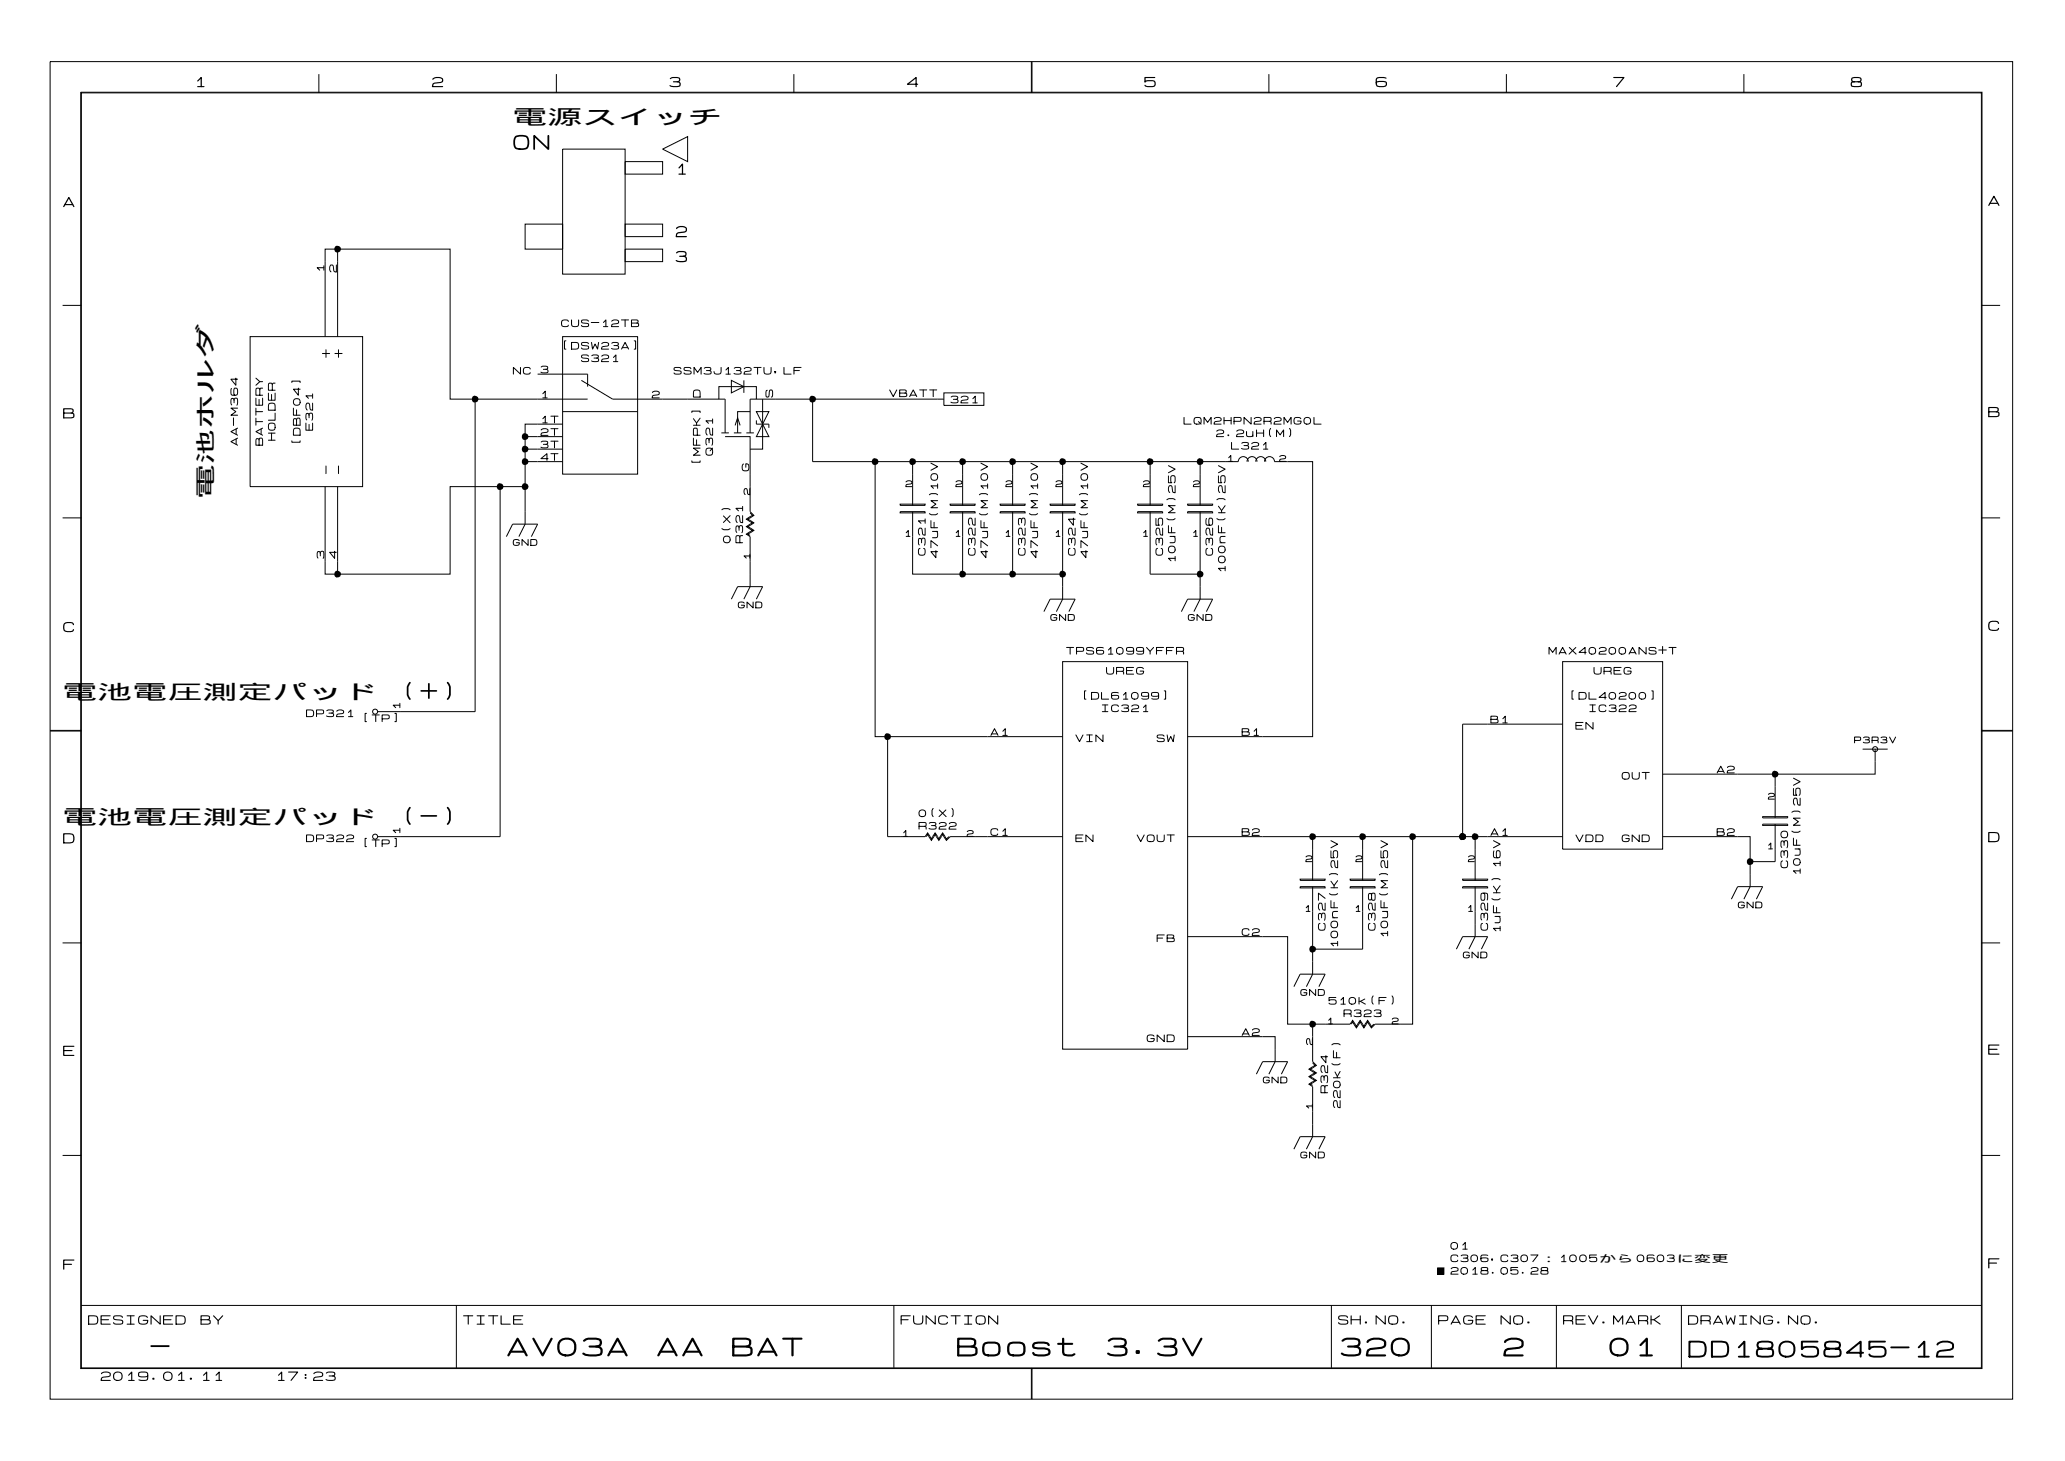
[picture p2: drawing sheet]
<svg xmlns="http://www.w3.org/2000/svg" width="297mm" height="210mm" viewBox="0 0 297 210" stroke-linecap="round" stroke-linejoin="round" font-family="sans-serif">
<g fill="none" stroke="#000" stroke-width=".14">
<path d="M7.2 8.9h282v192.1h-282zM11.6 13.3h273.2v183.3h-273.2zM11.7 13.3h273v183.2h-273zM45.8 10.6v2.7M79.9 10.6v2.7M114.1 10.6v2.7M148.2 8.9v4.4M148.3 8.9v4.4M182.3 10.6v2.7M216.4 10.6v2.7M250.6 10.6v2.7M48.5 35.8v12.6"/>
<path d="M75.4 32.2h5.4v3.6h-5.4zM80.8 21.4h9v18h-9zM89.8 23.2h5.4v1.8h-5.4zM89.8 32.2h5.4v1.8h-5.4zM89.8 35.8h5.4v1.8h-5.4zM95.2 21.4l3.6-1.8v3.6zM9 43.9h2.7M35.9 48.4h16.2v21.5h-16.2zM46.7 48.4v-12.6h18v21.5h19.7M68.3 57.3v44.9h-14M77.2 53.8h7.2v1.7M80.8 48.4h10.8v19.7h-10.8z"/>
<path d="M80.8 59.1h10.8M83.5 54.6l4.5 2.7h16.2v4.9M103.3 57.3v-1.8h5.4v1.8M105.1 54.6l1.8 .9-1.8 .9zM106.9 54.6v1.8M107.8 59.1h-1.8v3.1M108.7 59.1h1.8l-.9 1.8zM109.6 57.3v7.2h-1.8M116.8 57.3h17.9M134.7 57.3h.9M135.6 56.4h5.8v1.8h-5.8zM284.7 43.9h2.7"/>
<path d="M9 74.4h2.7M46.7 69.9v12.6h18v-12.6h7.2M48.5 69.9v12.6M71.9 69.9v50.3h-17.6M71.9 69.9h3.5M72.8 77.1l.8-1.8h3.6l-.9 1.8M75.4 66.3h5.4M75.4 62.7h5.4M75.4 64.5h5.4M75.4 73.5v1.8l-.9 1.8M80.8 60.9h-5.4v12.6M103.6 62.2h1.1"/>
<path d="M104.2 62.7h3.6v10.8l.5 .5-.9 .6 .9 .5-.9 .6 .9 .5-.9 .5 .4 .2M105.4 62.2h1.1M105.6 61.1l.4-1.1 .3 1.1M107.2 62.2h1.1M107.8 62.2v-4.9h9v9h8.9M107.8 73.7l.3 .3-.9 .6 .9 .5-.9 .6 .9 .5-.9 .5 .6 .4v7.2l-.9 1.8M108.7 60.4v.5h1.8v.6M109.6 60.9l.9 1.8h-1.8zM129.3 73.5h3.6v.2h-3.6zM129.3 72.4h3.6v.2h-3.6zM131.1 66.3v1.8M131.1 77.1v5.4h14.4"/>
<path d="M131.1 68.1v4.5M131.1 73.5v3.6M136.5 73.5h3.6v.2h-3.6zM136.5 72.4h3.6v.2h-3.6zM138.3 66.3v1.8M138.3 77.1v5.4M138.3 68.1v4.5M138.3 73.5v3.6M143.7 73.5h3.6v.2h-3.6zM143.7 72.4h3.6v.2h-3.6zM145.5 66.3v6.3M145.5 73.5v9"/>
<path d="M150.9 73.5h3.6v.2h-3.6zM150.9 72.4h3.6v.2h-3.6zM152.7 66.3v6.3M152.7 73.5v12.6l-.9 1.8M163.4 73.5h3.6v.2h-3.6zM163.4 72.4h3.6v.2h-3.6zM165.2 66.3v6.3M165.2 73.5v9h7.2M170.6 73.5h3.6v.2h-3.6zM170.6 72.4h3.6v.2h-3.6zM172.4 73.5v12.6l-.9 1.8M172.4 66.3v6.3"/>
<path d="M179.2 66.3a.72 .72 0 0 1 .7-.7 .72 .72 0 0 1 .7 .7M179.3 66.3a.72 .72 0 0 0-.7-.7 .72 .72 0 0 0-.7 .7h-52.2v39.5h27M180.4 66.3a.72 .72 0 0 1 .7-.7 .72 .72 0 0 1 .8 .7M181.7 66.3a.72 .72 0 0 1 .7-.7 .72 .72 0 0 1 .7 .7h1.9M185 66.3h3.6v39.5h-18M284.7 74.4h2.7M105.1 86.1l.9-1.8h3.6l-.9 1.8M145.5 82.5h7.2M150 87.9l.9-1.8h3.6l-.9 1.8M152.7 95.1h17.9v55.6h-17.9zM169.7 87.9l.9-1.8h3.6l-.9 1.8M224.5 95.1h14.4v26.9h-14.4z"/>
<path d="M7.2 105h4.5M7.2 104.9h4.5M127.5 105.8v14.4h5.4l.4-.5 .5 .9 .6-.9 .5 .9 .5-.9 .6 .9 .3-.4M224.5 104h-14.4v16.2M253.2 118.4h3.6v.2h-3.6zM253.2 117.3h3.6v.2h-3.6zM255 118.4v5.4h-3.6M255 111.2v6.3M267.6 107.6h3.6M269.4 107.6v3.6h-30.5M284.7 104.9h4.5M284.7 105h4.5"/>
<path d="M9 135.5h2.7M133.1 120.2l.2-.4 .5 .9 .6-.9 .5 .9 .5-.9 .6 .9 .5-.5h16.2M170.6 134.6h14.4v12.5h9l.3-.5 .6 .9 .5-.9 .6 .9 .5-.9 .5 .9 .4-.4M170.6 120.2h32.4v26.9h-5.4l-.6 .6-.5-.9-.5 .9-.6-.9-.5 .9-.6-.9-.1 .3M186.8 127.4h3.6v.2h-3.6zM186.8 126.3h3.6v.2h-3.6zM188.6 127.4v12.6l-.9 1.8M188.6 120.2v6.3M194 127.4h3.6v.2h-3.6zM194 126.3h3.6v.2h-3.6zM195.8 120.2v6.3M195.8 127.4v9h-7.2"/>
<path d="M203 120.2h7.1M209.2 136.4l.9-1.8h3.6l-.9 1.8M210.1 127.4h3.6v.2h-3.6zM210.1 126.3h3.6v.2h-3.6zM211.9 120.2v6.3M211.9 127.4v7.2l-.9 1.8M224.5 120.2h-14.4M238.9 120.2h12.5v7.2l-.8 1.8M248.8 129.2l.9-1.8h3.5l-.9 1.8M284.7 135.5h2.7M170.6 148.9h12.6v3.6l-.9 1.8M180.5 154.3l.9-1.8h3.6l-.9 1.8"/>
<path d="M185.9 141.8l.9-1.8h3.6l-.9 1.8M188.6 147.1v5.4l.5 .6-.9 .5 .9 .5-.9 .6 .9 .5-.9 .6 .4 .1M188.6 152.7l.4 .4-.9 .5 .9 .5-.9 .6 .9 .5-.9 .6 .5 .3v7.2l-.9 1.8M9 166h2.7M185.9 165.1l.9-1.8h3.6l-.9 1.8M284.7 166h2.7M11.7 187.6h273M65.6 187.6v8.9M128.4 187.6v8.9M148.2 196.5v4.5M148.3 196.5v4.5M191.3 187.6v8.9"/>
<path d="M205.7 187.6v8.9M206.6 182.2h.8v.9h-.8zM223.6 187.6v8.9M241.6 187.6v8.9"/>
<circle cx="53.9" cy="102.2" r=".36"/>
<circle cx="269.4" cy="107.6" r=".36"/>
<circle cx="53.9" cy="120.2" r=".36"/>
</g>
<g fill="#000">
<path d="M48.2 35.4l.3-.1 .4 .2 .1 .3-.1 .3-.5 .2-.2-.1-.2-.3 .1-.3zM68 56.9h.2l.5 .2 .1 .2-.2 .4-.4 .1-.3-.1-.1-.2v-.3zM116.5 56.9h.2l.5 .2v.2l-.1 .4-.4 .1-.3-.1-.1-.2v-.3zM71.6 69.5l.2-.1 .5 .2v.3l-.1 .3-.4 .2-.3-.1-.1-.3v-.3zM75.1 62.3l.3-.1 .4 .2 .1 .3-.1 .4-.4 .1-.3-.1-.1-.2v-.3zM75.1 64.1l.3-.1 .4 .2 .1 .3-.1 .3-.4 .2-.3-.1-.1-.2v-.3zM75.1 65.9l.3-.1 .4 .2 .1 .3-.1 .3-.4 .2-.3-.1-.1-.2v-.4zM75.1 69.5l.3-.1 .4 .2 .1 .3-.1 .3-.4 .2-.3-.1-.1-.3v-.3zM125.4 65.9l.3-.1 .4 .2 .1 .3-.1 .3-.4 .2-.3-.1-.1-.2v-.4zM130.8 65.9l.3-.1 .4 .2 .1 .3-.1 .3-.4 .2-.3-.1-.1-.2v-.4zM138 65.9l.3-.1 .4 .2 .1 .3-.1 .3-.5 .2-.2-.1-.2-.2 .1-.4zM145.2 65.9l.3-.1 .4 .2 .1 .3-.1 .3-.5 .2-.2-.1-.2-.2v-.4z"/>
<path d="M152.4 65.9l.3-.1 .4 .2 .1 .3-.2 .3-.4 .2-.3-.1-.1-.2v-.4zM164.9 65.9l.3-.1 .4 .2 .1 .3-.1 .3-.4 .2-.3-.1-.1-.2v-.4zM172.1 65.9l.3-.1 .4 .2 .1 .3-.1 .3-.4 .2-.3-.1-.1-.2v-.4zM48.2 82.1l.3-.1 .4 .2 .1 .3-.1 .3-.5 .2-.2-.1-.2-.3 .1-.3zM138 82.1l.3-.1 .4 .2 .1 .3-.1 .3-.5 .2-.2-.1-.2-.3 .1-.3zM145.2 82.1l.3-.1 .4 .2 .1 .3-.1 .3-.5 .2-.2-.1-.2-.3v-.3zM152.4 82.1l.3-.1 .4 .2 .1 .3-.2 .3-.4 .2-.3-.1-.1-.3v-.3zM172.1 82.1l.3-.1 .4 .2 .1 .3-.1 .3-.4 .2-.3-.1-.1-.3v-.3zM127.2 105.4l.3-.1 .4 .2 .1 .3-.1 .4-.4 .1-.3-.1-.1-.2v-.3zM254.7 110.8l.3-.1 .4 .2 .1 .3-.1 .3-.4 .2-.3-.1-.1-.2v-.4zM188.3 135.9h.3l.4 .2 .1 .3-.1 .3-.5 .2-.2-.1-.2-.3v-.3zM188.3 119.8l.3-.1 .4 .2 .1 .3-.1 .3-.5 .2-.2-.1-.2-.3v-.3z"/>
<path d="M195.5 119.8l.3-.1 .4 .2 .1 .3-.1 .3-.5 .2-.3-.1-.1-.3v-.3zM202.7 119.8l.2-.1 .5 .2 .1 .3-.2 .3-.4 .2-.3-.1-.1-.3v-.3zM209.8 119.8l.3-.1 .4 .2 .1 .3-.1 .3-.4 .2-.3-.1-.1-.3v-.3zM211.6 119.8l.3-.1 .4 .2 .1 .3-.1 .3-.4 .2-.3-.1-.1-.3v-.3zM251.2 123.4l.2-.1 .5 .2v.3l-.1 .3-.4 .2-.3-.1-.1-.3v-.3zM188.3 146.7l.3-.1 .4 .3 .1 .2-.1 .4-.5 .1-.2-.1-.2-.2v-.3zM206.6 182.2h.8v.9h-.8z"/>
</g>
<g font-size="3.6">
<text x="72.8" y="195.4">AV03A</text>
<text x="94.3" y="195.4">AA</text>
<text x="105.1" y="195.4">BAT</text>
<text x="137.4" y="195.4">Boost</text>
<text x="158.9" y="195.4">3.3V</text>
<text x="192.5" y="195.4">320</text>
<text x="215.8" y="195.4">2</text>
<text x="231.1" y="195.4">01</text>
</g>
<g font-size="3.2">
<text x="21.6" y="195.3">-</text>
<text x="242.5" y="195.5">DD1805845-12</text>
</g>
<g font-size="2.9">
<text x="73.6" y="17.8">電源スイッチ</text>
<text x="73.6" y="21.9">ON</text>
<text x="30.5" y="71.7" transform="rotate(-90 30.5 71.7)">電池ホルダ</text>
<text x="9" y="100.4">電池電圧測定パッド</text>
<text x="57.5" y="100.9">(+)</text>
<text x="9" y="118.4">電池電圧測定パッド</text>
<text x="57.5" y="118.9">(-)</text>
</g>
<g font-size="2.2">
<text x="97" y="25.4">1</text>
<text x="97" y="34.4">2</text>
<text x="97" y="38">3</text>
</g>
<g font-size="2">
<text x="27.9" y="12.8">1</text>
<text x="62" y="12.8">2</text>
<text x="96.1" y="12.8">3</text>
<text x="130.2" y="12.8">4</text>
<text x="164.3" y="12.8">5</text>
<text x="197.6" y="12.8">6</text>
<text x="231.7" y="12.8">7</text>
<text x="265.8" y="12.8">8</text>
<text x="285.6" y="29.8">A</text>
<text x="9" y="30">A</text>
<text x="9" y="60.4">B</text>
<text x="285.6" y="60.2">B</text>
<text x="9" y="91.1">C</text>
<text x="285.6" y="90.9">C</text>
<text x="9" y="121.4">D</text>
<text x="285.6" y="121.3">D</text>
<text x="9" y="152">E</text>
<text x="285.6" y="151.8">E</text>
<text x="9" y="182.7">F</text>
<text x="285.6" y="182.5">F</text>
</g>
<g font-size="1.8">
<text x="12.6" y="190.6">DESIGNED</text>
<text x="28.7" y="190.6">BY</text>
<text x="66.5" y="190.6">TITLE</text>
<text x="129.3" y="190.6">FUNCTION</text>
<text x="192.2" y="190.6">SH.NO.</text>
<text x="206.6" y="190.6">PAGE</text>
<text x="215.5" y="190.6">NO.</text>
<text x="224.5" y="190.6">REV.MARK</text>
<text x="242.5" y="190.6">DRAWING.NO.</text>
<text x="14.4" y="198.6">2019.01.11</text>
<text x="39.5" y="198.6">17:23</text>
</g>
<g font-size="1.4">
<text x="46.8" y="39.2" transform="rotate(-90 46.8 39.2)">1</text>
<text x="48.6" y="39.2" transform="rotate(-90 48.6 39.2)">2</text>
<text x="80.6" y="47.2">CUS-12TB</text>
<text x="47.7" y="51.4" transform="rotate(-90 47.7 51.4)">+</text>
<text x="49.5" y="51.4" transform="rotate(-90 49.5 51.4)">+</text>
<text x="77.6" y="53.8">3</text>
<text x="80.6" y="50.4">[DSW23A]</text>
<text x="83.4" y="52.2">S321</text>
<text x="73.6" y="54">NC</text>
<text x="77.6" y="57.4">1</text>
<text x="93.6" y="57.4">2</text>
<text x="96.7" y="54">SSM3J132TU,LF</text>
<text x="100.8" y="57.2" transform="rotate(-90 100.8 57.2)">D</text>
<text x="111.3" y="57.2" transform="rotate(-90 111.3 57.2)">S</text>
<text x="127.7" y="57.2">VBATT</text>
<text x="136.5" y="58.1">321</text>
<text x="34.4" y="64.1" transform="rotate(-90 34.4 64.1)">AA-M364</text>
<text x="38" y="64.1" transform="rotate(-90 38 64.1)">BATTERY</text>
<text x="39.8" y="63.4" transform="rotate(-90 39.8 63.4)">HOLDER</text>
<text x="43.4" y="64.1" transform="rotate(-90 43.4 64.1)">[DBF04]</text>
<text x="45.2" y="61.9" transform="rotate(-90 45.2 61.9)">E321</text>
<text x="77.6" y="61">1T</text>
<text x="77.6" y="62.8">2T</text>
<text x="77.6" y="64.6">3T</text>
<text x="102.6" y="65.5" transform="rotate(-90 102.6 65.5)">Q321</text>
<text x="170" y="61.2">LQM2HPN2R2MG0L</text>
<text x="174.7" y="63">2.2uH(M)</text>
<text x="176.8" y="64.8">L321</text>
<text x="47.7" y="68.1" transform="rotate(-90 47.7 68.1)">-</text>
<text x="49.5" y="68.1" transform="rotate(-90 49.5 68.1)">-</text>
<text x="77.6" y="66.4">4T</text>
<text x="100.8" y="67" transform="rotate(-90 100.8 67)">[MFPK]</text>
<text x="107.8" y="67.8" transform="rotate(-90 107.8 67.8)">G</text>
<text x="46.8" y="80.3" transform="rotate(-90 46.8 80.3)">3</text>
<text x="48.6" y="80.3" transform="rotate(-90 48.6 80.3)">4</text>
<text x="105.1" y="78.1" transform="rotate(-90 105.1 78.1)">0(X)</text>
<text x="106.9" y="78.1" transform="rotate(-90 106.9 78.1)">R321</text>
<text x="133.2" y="79.9" transform="rotate(-90 133.2 79.9)">C321</text>
<text x="135" y="80.2" transform="rotate(-90 135 80.2)">47uF(M)10V</text>
<text x="140.3" y="79.9" transform="rotate(-90 140.3 79.9)">C322</text>
<text x="142.1" y="80.2" transform="rotate(-90 142.1 80.2)">47uF(M)10V</text>
<text x="147.5" y="79.9" transform="rotate(-90 147.5 79.9)">C323</text>
<text x="149.3" y="80.2" transform="rotate(-90 149.3 80.2)">47uF(M)10V</text>
<text x="154.7" y="79.9" transform="rotate(-90 154.7 79.9)">C324</text>
<text x="156.5" y="80.2" transform="rotate(-90 156.5 80.2)">47uF(M)10V</text>
<text x="167.3" y="79.9" transform="rotate(-90 167.3 79.9)">C325</text>
<text x="169.1" y="81" transform="rotate(-90 169.1 81)">10uF(M)25V</text>
<text x="174.5" y="79.9" transform="rotate(-90 174.5 79.9)">C326</text>
<text x="176.3" y="82.4" transform="rotate(-90 176.3 82.4)">100nF(K)25V</text>
<text x="153.1" y="94.2">TPS61099YFFR</text>
<text x="222.4" y="94.2">MAX40200ANS+T</text>
<text x="155.3" y="100.7">[DL61099]</text>
<text x="158.9" y="97.1">UREG</text>
<text x="225.3" y="100.7">[DL40200]</text>
<text x="228.9" y="97.1">UREG</text>
<text x="43.9" y="103.2">DP321</text>
<text x="51.9" y="103.9">[TP]</text>
<text x="57.7" y="102.1" transform="rotate(-90 57.7 102.1)">1</text>
<text x="142.3" y="105.9">A1</text>
<text x="154.5" y="106.8">VIN</text>
<text x="158.1" y="102.5">IC321</text>
<text x="166.1" y="106.8">SW</text>
<text x="178.4" y="105.9">B1</text>
<text x="214.1" y="104.1">B1</text>
<text x="226.3" y="105">EN</text>
<text x="228.2" y="102.5">IC322</text>
<text x="233" y="112.2">OUT</text>
<text x="246.6" y="111.3">A2</text>
<text x="131.9" y="119.4">R322</text>
<text x="131.9" y="117.6">0(X)</text>
<text x="43.9" y="121.2">DP322</text>
<text x="51.9" y="121.9">[TP]</text>
<text x="57.7" y="120" transform="rotate(-90 57.7 120)">1</text>
<text x="142.3" y="120.3">C1</text>
<text x="154.5" y="121.2">EN</text>
<text x="163.3" y="121.2">VOUT</text>
<text x="178.4" y="120.3">B2</text>
<text x="214.1" y="120.3">A1</text>
<text x="226.3" y="121.2">VDD</text>
<text x="233" y="121.2">GND</text>
<text x="246.6" y="120.3">B2</text>
<text x="257.1" y="124.8" transform="rotate(-90 257.1 124.8)">C330</text>
<text x="258.9" y="125.9" transform="rotate(-90 258.9 125.9)">10uF(M)25V</text>
<text x="166.1" y="135.5">FB</text>
<text x="178.4" y="134.6">C2</text>
<text x="190.6" y="133.8" transform="rotate(-90 190.6 133.8)">C327</text>
<text x="192.4" y="136.3" transform="rotate(-90 192.4 136.3)">100nF(K)25V</text>
<text x="197.8" y="133.8" transform="rotate(-90 197.8 133.8)">C328</text>
<text x="199.6" y="134.8" transform="rotate(-90 199.6 134.8)">10uF(M)25V</text>
<text x="214" y="133.8" transform="rotate(-90 214 133.8)">C329</text>
<text x="215.8" y="134.1" transform="rotate(-90 215.8 134.1)">1uF(K) 16V</text>
<text x="164.7" y="149.9">GND</text>
<text x="178.4" y="149">A2</text>
<text x="190.8" y="144.5">510k(F)</text>
<text x="193" y="146.3">R323</text>
<text x="191" y="157.1" transform="rotate(-90 191 157.1)">R324</text>
<text x="192.8" y="159.3" transform="rotate(-90 192.8 159.3)">220k(F)</text>
<text x="208.3" y="179.7">01</text>
<text x="208.3" y="183.3">2018.05.28</text>
<text x="208.3" y="181.5">C306,C307：1005から 0603に変更</text>
</g>
<g font-size="1.3">
<text x="108" y="71.2" transform="rotate(-90 108 71.2)">2</text>
<text x="130" y="70.1">2</text>
<text x="137.2" y="70.1">2</text>
<text x="144.4" y="70.1">2</text>
<text x="151.6" y="70.1">2</text>
<text x="164.2" y="70.1">2</text>
<text x="171.3" y="70.1">2</text>
<text x="176.2" y="66.5">1</text>
<text x="183.7" y="66.5">2</text>
<text x="129.9" y="77.3">1</text>
<text x="137" y="77.3">1</text>
<text x="144.2" y="77.3">1</text>
<text x="151.4" y="77.3">1</text>
<text x="164" y="77.3">1</text>
<text x="171.2" y="77.3">1</text>
<text x="73.6" y="78.6">GND</text>
<text x="108" y="80.5" transform="rotate(-90 108 80.5)">1</text>
<text x="106" y="87.6">GND</text>
<text x="150.9" y="89.3">GND</text>
<text x="170.6" y="89.3">GND</text>
<text x="266.4" y="107">P3R3V</text>
<text x="254" y="115">2</text>
<text x="129.5" y="120.4">1</text>
<text x="138.8" y="120.4">2</text>
<text x="187.5" y="124">2</text>
<text x="194.7" y="124">2</text>
<text x="210.9" y="124">2</text>
<text x="253.8" y="122.2">1</text>
<text x="187.3" y="131.2">1</text>
<text x="194.5" y="131.2">1</text>
<text x="210.7" y="131.2">1</text>
<text x="249.7" y="130.7">GND</text>
<text x="210.1" y="137.8">GND</text>
<text x="186.8" y="143.2">GND</text>
<text x="190.6" y="147.3">1</text>
<text x="199.9" y="147.3">2</text>
<text x="181.4" y="155.8">GND</text>
<text x="188.8" y="150.2" transform="rotate(-90 188.8 150.2)">2</text>
<text x="188.8" y="159.5" transform="rotate(-90 188.8 159.5)">1</text>
<text x="186.8" y="166.6">GND</text>
</g>
</svg>
